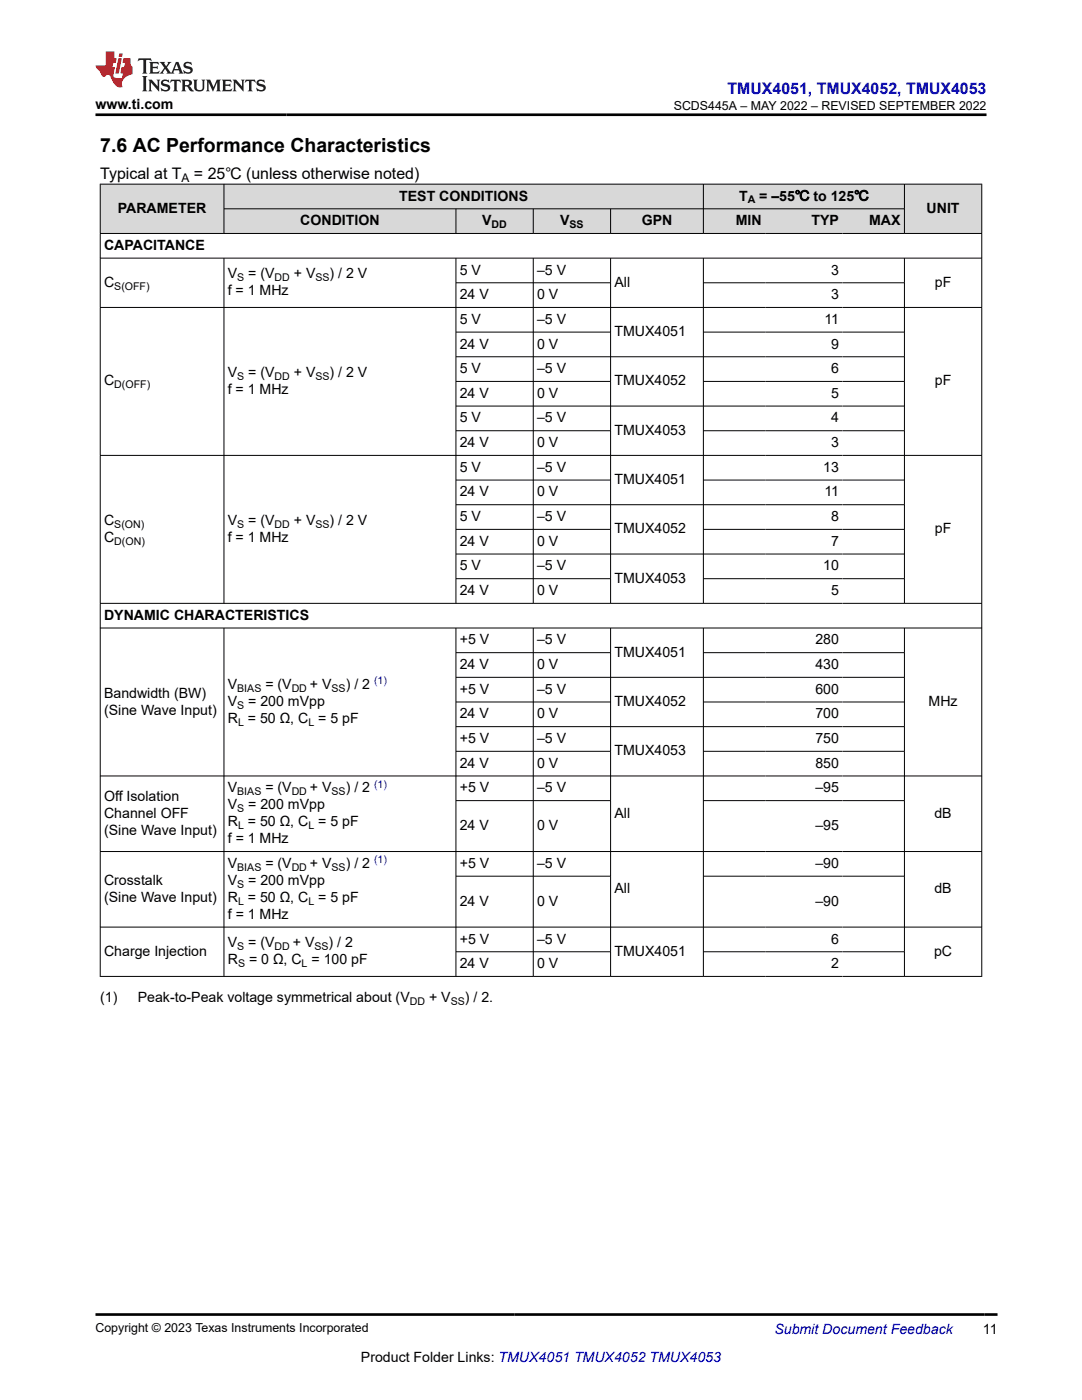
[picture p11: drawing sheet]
<svg xmlns="http://www.w3.org/2000/svg" width="216mm" height="279mm" viewBox="0 0 216 279" stroke-linecap="round" stroke-linejoin="round" font-family="sans-serif">
<g fill="#d8d8d8">
<path d="M20 36.8h175.9v4.9h-175.9z" fill-rule="evenodd"/>
<path d="M20.1 36.8h24.5v9.7h-24.5z" fill-rule="evenodd"/>
<path d="M44.7 36.8h95.6v4.8h-95.6z" fill-rule="evenodd"/>
<path d="M140.4 36.8h40v4.8h-40z" fill-rule="evenodd"/>
<path d="M180.5 36.8h15.3v9.7h-15.3z" fill-rule="evenodd"/>
<path d="M44.7 41.7h46.2v4.8h-46.2z" fill-rule="evenodd"/>
<path d="M91 41.7h15.3v4.8h-15.3z" fill-rule="evenodd"/>
<path d="M106.5 41.7h15.3v4.8h-15.3z" fill-rule="evenodd"/>
<path d="M121.9 41.7h18.4v4.8h-18.4z" fill-rule="evenodd"/>
<path d="M140.4 41.7h12.3v4.8h-12.3z" fill-rule="evenodd"/>
<path d="M152.7 41.7h15.4v4.8h-15.4z" fill-rule="evenodd"/>
<path d="M168.1 41.7h12.3v4.8h-12.3z" fill-rule="evenodd"/>
</g>
<g fill="none" stroke="#000" stroke-width=".2">
<path d="M19.9 36.8h176.1M20 36.7v158.2M44.7 36.7v10M140.4 36.7v10M180.5 36.7v10M195.9 36.7v158.2M19.9 46.6h176.1M19.9 51.5h176.1M44.7 51.5v69M44.7 41.7h135.8M91 41.7v5M91 51.5v69"/>
<path d="M91 56.4h30.9M106.4 41.7v5M106.4 51.5v69M121.8 41.7v5M121.8 51.5v69M140.4 51.5v69M140.4 56.4h40.1M180.5 51.5v69M19.9 61.4h176.1M91 66.3h30.9M91 71.2h89.5M91 76.1h30.9"/>
<path d="M140.4 66.3h40.1M140.4 76.1h40.1M19.9 90.9h176.1M91 81h89.5M91 86h30.9M91 95.8h30.9M140.4 86h40.1M140.4 95.8h40.1M91 100.7h89.5M91 105.6h30.9M91 110.6h89.5M91 115.5h30.9"/>
<path d="M140.4 105.6h40.1M140.4 115.5h40.1M19.9 120.4h176.1M19.9 125.3h176.1M44.7 125.3v69.6M91 125.3v69.6M91 130.3h30.9M91 135.2h89.5M106.4 125.3v69.6M121.8 125.3v69.6M140.4 125.3v69.6M140.4 130.3h40.1"/>
<path d="M180.5 125.3v69.6M19.9 154.9h176.1M91 140.1h30.9M91 145h89.5M91 149.9h30.9M91 159.8h30.9M140.4 140.1h40.1M140.4 149.9h40.1M140.4 159.8h40.1M19.9 169.9h176.1M91 174.9h30.9M140.4 174.9h40.1"/>
<path d="M19.9 185h176.1M19.9 194.9h176.1M91 189.9h30.9M140.4 189.9h40.1"/>
</g>
<path d="M27.7 11.6l-.2 .6 .5-.2h.6v.1v2.2l-.2 .4h1l-.2-.4v-2.2v-.1h.5l.5 .2-.1-.6zM29.8 12.4l.2 .3v1.6l-.2 .4h1.9l.1-.6a1.08 1.08 0 0 1-1.3 .2v-.7h.6l.4 .2v-.7l-.4 .2h-.6v-.5l.2-.2a1 1 0 0 1 1 .3l-.1-.5zM31.8 12.4l1 1.1-1 1.2h.9l-.2-.2 .4-.8 .5 .8-.2 .2h1.6l-.2-.2 .1-.5h1l.1 .5-.1 .2h.9l-.2-.4-.8-1.9h-.5l-1 2.1-.8-1.1 .9-1h-.8l.2 .2-.5 .6-.3-.6 .1-.2zM35.2 12.8l.4 1h-.8zM36.8 12.5a.65 .65 0 0 0-.2 .7 .65 .65 0 0 0 .6 .5l.7 .1 .1 .3a.79 .79 0 0 1-.7 .4 .79 .79 0 0 1-.7-.5l.1 .7 .2-.1a.93 .93 0 0 0 1.1 0 .93 .93 0 0 0 .4-.9 1.46 1.46 0 0 0-1.2-.6l-.1-.3a1.09 1.09 0 0 1 1.2 .2l-.2-.6-.1 .1-.6-.2zM28.4 15.2l.2 .4v2.2l-.2 .4h1l-.2-.4v-2.2l.2-.4zM29.6 15.9l.2 .4v1.5l-.2 .4h.8l-.3-.4v-1.3l1.7 1.8v-2l.2-.4h-.8l.2 .2 .1 1.1-1.2-1.3zM32.3 16a.65 .65 0 0 0-.2 .8 .65 .65 0 0 0 .7 .4l.6 .2 .1 .2a.79 .79 0 0 1-.7 .4 .79 .79 0 0 1-.7-.5l.1 .7 .2-.1a.93 .93 0 0 0 1.1 .1 .93 .93 0 0 0 .4-1 1.46 1.46 0 0 0-1.2-.5l-.1-.4a1.09 1.09 0 0 1 1.2 .2l-.2-.6-.1 .1-.6-.1zM34.1 15.9l-.1 .6a.63 .63 0 0 1 .7-.3l.1 1.6-.3 .4h1l-.2-.4v-1.6a.66 .66 0 0 1 .8 .3l-.1-.6zM36.2 15.9l.2 .4v1.5l-.2 .4h.9l-.2-.2v-.7h.5l.1 .2a.79 .79 0 0 0 1.2 .6l-1-.9a.61 .61 0 0 0 .6-.6 .61 .61 0 0 0-.5-.7zM36.9 16.2h.2a.47 .47 0 0 1 .5 .1 .47 .47 0 0 1 .1 .5l-.2 .1-.6 .1zM38.5 15.9l.2 .2a2.27 2.27 0 0 0 .4 2 1.04 1.04 0 0 0 1.7-.7v-1.3l.2-.2h-.8l.2 .4v1.1a.6 .6 0 0 1-.6 .6 .6 .6 0 0 1-.6-.6v-1.1l.3-.4zM41.1 15.9l.2 .4v1.5l-.2 .4h.7l-.2-.4v-1.4l.9 1.9 .8-1.9v1.4l-.2 .4h1l-.3-.4v-1.5l.3-.4h-.8l-.7 1.5-.7-1.5zM44.3 15.9l.2 .4v1.5l-.2 .4h1.9l.1-.6a1.09 1.09 0 0 1-1.3 .2v-.7h.6l.4 .2v-.6l-.4 .2h-.6v-.6l.2-.1a1.01 1.01 0 0 1 1 .3l-.1-.6zM46.4 15.9l.3 .4v1.5l-.3 .4h.8l-.2-.4v-1.3l1.6 1.8v-2l.2-.4h-.7l.2 .2v1.1l-1.2-1.3zM49 15.9l-.1 .6a.63 .63 0 0 1 .8-.3v1.6l-.3 .4h1l-.2-.4v-1.6a.66 .66 0 0 1 .8 .3l-.1-.6zM51.4 16a.65 .65 0 0 0-.2 .8 .65 .65 0 0 0 .6 .4l.6 .2 .2 .2a.79 .79 0 0 1-.8 .4 .79 .79 0 0 1-.6-.5l.1 .7 .2-.1a.93 .93 0 0 0 1 .1 .93 .93 0 0 0 .5-1 1.46 1.46 0 0 0-1.3-.5l-.1-.4a1.09 1.09 0 0 1 1.3 .2l-.2-.6-.2 .1-.5-.1z" fill="#231f20"/>
<path d="M21.1 10.3v2.7h-2.1l.1 .4 .9 1a.95 .95 0 0 0 .9 .9 .59 .59 0 0 1 .6-.4 .59 .59 0 0 1 .5 .3l.4 .8a1.59 1.59 0 0 0 2.1 1.4 1.61 1.61 0 0 1 1-2.3l1-.3-.1-1.5a1.59 1.59 0 0 1-.4-1.7h-1.4l-.2 .9h.5l-.1 .9h-.5l-.2 .9v.3l.4 .1-.2 .9h-.6a.73 .73 0 0 1-1.1-.7l.3-1.5h-.5l.2-.9h.5l.2-.9h-.5v-1.3zM23.6 11.6l-.6 3.1h.7l.6-3.1zM23.8 10.7l-.1 .6h.7l.1-.6z" fill="#ed1c24"/>
<path d="M19 22.9h177.8M19.1 262.3h179.9" fill="none" stroke="#000" stroke-width=".53"/>
<text font-size="3.9" x="20" y="30.3">7.6 AC Performance Characteristics</text>
<text font-size="3.2" fill="#00f" x="145.1" y="18.7">TMUX4051, TMUX4052, TMUX4053</text>
<g font-size="3.2">
<text x="20" y="35.7">Typical at T</text>
<text x="38.7" y="35.7">= 25℃ (unless otherwise noted)</text>
</g>
<g font-size="2.8">
<text x="19" y="21.8">www.ti.com</text>
<text x="79.7" y="40">TEST CONDITIONS</text>
<text x="147.5" y="40">T</text>
<text x="151.5" y="40">= –55℃ to 125℃</text>
<text x="23.5" y="42.5">PARAMETER</text>
<text x="59.9" y="44.9">CONDITION</text>
<text x="96.2" y="44.9">V</text>
<text x="111.8" y="44.9">V</text>
<text x="128" y="44.9">GPN</text>
<text x="146.8" y="44.9">MIN</text>
<text x="161.9" y="44.9">TYP</text>
<text x="173.4" y="44.9">MAX</text>
<text x="184.9" y="42.5">UNIT</text>
<text x="20.8" y="49.9">CAPACITANCE</text>
<text x="20.8" y="57.2">C</text>
<text x="45.5" y="55.6">V</text>
<text x="45.5" y="58.9">f = 1 MHz</text>
<text x="49.5" y="55.6">= (V</text>
<text x="58.6" y="55.6">+ V</text>
<text x="65.8" y="55.6">) / 2 V</text>
<text x="91.7" y="54.8">5 V</text>
<text x="91.7" y="59.7">24 V</text>
<text x="107.2" y="54.8">–5 V</text>
<text x="107.2" y="59.7">0 V</text>
<text x="122.6" y="57.2">All</text>
<text x="165.9" y="54.8">3</text>
<text x="165.9" y="59.7">3</text>
<text x="186.5" y="57.2">pF</text>
<text x="91.7" y="64.6">5 V</text>
<text x="107.2" y="64.6">–5 V</text>
<text x="164.5" y="64.6">11</text>
<text x="91.7" y="69.6">24 V</text>
<text x="107.2" y="69.6">0 V</text>
<text x="122.6" y="67.1">TMUX4051</text>
<text x="165.9" y="69.6">9</text>
<text x="20.8" y="76.9">C</text>
<text x="45.5" y="75.2">V</text>
<text x="49.5" y="75.2">= (V</text>
<text x="58.6" y="75.2">+ V</text>
<text x="65.8" y="75.2">) / 2 V</text>
<text x="91.7" y="74.5">5 V</text>
<text x="107.2" y="74.5">–5 V</text>
<text x="122.6" y="76.9">TMUX4052</text>
<text x="165.9" y="74.5">6</text>
<text x="186.5" y="76.9">pF</text>
<text x="45.5" y="78.6">f = 1 MHz</text>
<text x="91.7" y="79.4">24 V</text>
<text x="107.2" y="79.4">0 V</text>
<text x="165.9" y="79.4">5</text>
<text x="91.7" y="84.3">5 V</text>
<text x="91.7" y="89.2">24 V</text>
<text x="107.2" y="84.3">–5 V</text>
<text x="107.2" y="89.2">0 V</text>
<text x="122.6" y="86.8">TMUX4053</text>
<text x="165.9" y="84.3">4</text>
<text x="165.9" y="89.2">3</text>
<text x="91.7" y="94.2">5 V</text>
<text x="107.2" y="94.2">–5 V</text>
<text x="164.3" y="94.2">13</text>
<text x="91.7" y="99.1">24 V</text>
<text x="107.2" y="99.1">0 V</text>
<text x="122.6" y="96.6">TMUX4051</text>
<text x="164.5" y="99.1">11</text>
<text x="20.8" y="104.8">C</text>
<text x="45.5" y="104.8">V</text>
<text x="49.5" y="104.8">= (V</text>
<text x="58.6" y="104.8">+ V</text>
<text x="65.8" y="104.8">) / 2 V</text>
<text x="91.7" y="104">5 V</text>
<text x="107.2" y="104">–5 V</text>
<text x="122.6" y="106.5">TMUX4052</text>
<text x="165.9" y="104">8</text>
<text x="186.5" y="106.5">pF</text>
<text x="20.8" y="108.2">C</text>
<text x="45.5" y="108.2">f = 1 MHz</text>
<text x="91.7" y="108.9">24 V</text>
<text x="91.7" y="113.8">5 V</text>
<text x="107.2" y="108.9">0 V</text>
<text x="107.2" y="113.8">–5 V</text>
<text x="164.3" y="113.8">10</text>
<text x="165.9" y="108.9">7</text>
<text x="91.7" y="118.8">24 V</text>
<text x="107.2" y="118.8">0 V</text>
<text x="122.6" y="116.3">TMUX4053</text>
<text x="165.9" y="118.8">5</text>
<text x="20.8" y="123.7">DYNAMIC CHARACTERISTICS</text>
<text x="91.7" y="128.6">+5 V</text>
<text x="107.2" y="128.6">–5 V</text>
<text x="122.6" y="131.1">TMUX4051</text>
<text x="162.7" y="128.6">280</text>
<text x="45.5" y="137.5">V</text>
<text x="52.9" y="137.5">= (V</text>
<text x="61.8" y="137.5">+ V</text>
<text x="69" y="137.5">) / 2</text>
<text x="91.7" y="133.5">24 V</text>
<text x="107.2" y="133.5">0 V</text>
<text x="162.7" y="133.5">430</text>
<text x="20.8" y="139.2">Bandwidth (BW)</text>
<text x="20.8" y="142.6">(Sine Wave Input)</text>
<text x="45.5" y="140.9">V</text>
<text x="49.5" y="140.9">= 200 mVpp</text>
<text x="91.7" y="138.4">+5 V</text>
<text x="91.7" y="143.4">24 V</text>
<text x="107.2" y="138.4">–5 V</text>
<text x="107.2" y="143.4">0 V</text>
<text x="122.6" y="140.9">TMUX4052</text>
<text x="162.7" y="138.4">600</text>
<text x="162.7" y="143.4">700</text>
<text x="185.3" y="140.9">MHz</text>
<text x="45.5" y="144.3">R = 50 Ω, C = 5 pF</text>
<text x="91.7" y="148.3">+5 V</text>
<text x="107.2" y="148.3">–5 V</text>
<text x="162.7" y="148.3">750</text>
<text x="91.7" y="153.2">24 V</text>
<text x="107.2" y="153.2">0 V</text>
<text x="122.6" y="150.8">TMUX4053</text>
<text x="162.7" y="153.2">850</text>
<text x="20.8" y="159.8">Off Isolation</text>
<text x="45.5" y="158.1">V</text>
<text x="45.5" y="161.5">V</text>
<text x="49.5" y="161.5">= 200 mVpp</text>
<text x="52.9" y="158.1">= (V</text>
<text x="61.8" y="158.1">+ V</text>
<text x="69" y="158.1">) / 2</text>
<text x="91.7" y="158.1">+5 V</text>
<text x="107.2" y="158.1">–5 V</text>
<text x="162.7" y="158.1">–95</text>
<text x="20.8" y="163.2">Channel OFF</text>
<text x="20.8" y="166.6">(Sine Wave Input)</text>
<text x="45.5" y="164.9">R = 50 Ω, C = 5 pF</text>
<text x="91.7" y="165.7">24 V</text>
<text x="107.2" y="165.7">0 V</text>
<text x="122.6" y="163.2">All</text>
<text x="162.7" y="165.7">–95</text>
<text x="186.5" y="163.2">dB</text>
<text x="45.5" y="173.2">V</text>
<text x="45.5" y="168.3">f = 1 MHz</text>
<text x="52.9" y="173.2">= (V</text>
<text x="61.8" y="173.2">+ V</text>
<text x="69" y="173.2">) / 2</text>
<text x="91.7" y="173.2">+5 V</text>
<text x="107.2" y="173.2">–5 V</text>
<text x="162.7" y="173.2">–90</text>
<text x="20.8" y="176.6">Crosstalk</text>
<text x="20.8" y="180">(Sine Wave Input)</text>
<text x="45.5" y="176.6">V</text>
<text x="45.5" y="180">R = 50 Ω, C = 5 pF</text>
<text x="49.5" y="176.6">= 200 mVpp</text>
<text x="122.6" y="178.3">All</text>
<text x="186.5" y="178.3">dB</text>
<text x="45.5" y="183.4">f = 1 MHz</text>
<text x="91.7" y="180.8">24 V</text>
<text x="107.2" y="180.8">0 V</text>
<text x="162.7" y="180.8">–90</text>
<text x="20.8" y="190.8">Charge Injection</text>
<text x="45.5" y="189.1">V</text>
<text x="49.5" y="189.1">= (V</text>
<text x="58.4" y="189.1">+ V</text>
<text x="65.6" y="189.1">) / 2</text>
<text x="91.7" y="188.3">+5 V</text>
<text x="107.2" y="188.3">–5 V</text>
<text x="122.6" y="190.8">TMUX4051</text>
<text x="165.9" y="188.3">6</text>
<text x="186.4" y="190.8">pC</text>
<text x="45.5" y="192.5">R</text>
<text x="49.7" y="192.5">= 0 Ω, C = 100 pF</text>
<text x="91.7" y="193.2">24 V</text>
<text x="107.2" y="193.2">0 V</text>
<text x="165.9" y="193.2">2</text>
<text x="20" y="200">(1)</text>
<text x="27.5" y="200">Peak-to-Peak voltage symmetrical about (V</text>
<text x="85.6" y="200">+ V</text>
<text x="92.8" y="200">) / 2.</text>
<text x="196.1" y="266.1">11</text>
<text x="72" y="271.7">Product Folder Links: TMUX4051 TMUX4052 TMUX4053</text>
</g>
<text font-size="2.8" fill="#00f" x="154.5" y="266.2">Submit Document Feedback</text>
<g font-size="2.5">
<text x="134.4" y="21.9">SCDS445A – MAY 2022 – REVISED SEPTEMBER 2022</text>
<text x="19" y="265.9">Copyright © 2023 Texas Instruments Incorporated</text>
</g>
<text font-size="2.4" x="36.2" y="36.3">A</text>
<g font-size="2.1">
<text x="149.2" y="40.6">A</text>
<text x="98.1" y="45.5">DD</text>
<text x="113.7" y="45.5">SS</text>
<text x="22.8" y="57.8">S(OFF)</text>
<text x="47.3" y="56.1">S</text>
<text x="54.8" y="56.1">DD</text>
<text x="62.9" y="56.1">SS</text>
<text x="22.8" y="77.5">D(OFF)</text>
<text x="47.3" y="75.8">S</text>
<text x="54.8" y="75.8">DD</text>
<text x="62.9" y="75.8">SS</text>
<text x="22.8" y="105.3">S(ON)</text>
<text x="47.3" y="105.3">S</text>
<text x="54.8" y="105.3">DD</text>
<text x="62.9" y="105.3">SS</text>
<text x="22.8" y="108.7">D(ON)</text>
<text x="47.3" y="138.1">BIAS</text>
<text x="47.3" y="141.5">S</text>
<text x="58.2" y="138.1">DD</text>
<text x="66.2" y="138.1">SS</text>
<text x="47.5" y="144.9">L</text>
<text x="61.5" y="144.9">L</text>
<text x="47.3" y="158.7">BIAS</text>
<text x="58.2" y="158.7">DD</text>
<text x="66.2" y="158.7">SS</text>
<text x="47.3" y="162.1">S</text>
<text x="47.5" y="165.5">L</text>
<text x="61.5" y="165.5">L</text>
<text x="47.3" y="173.8">BIAS</text>
<text x="58.2" y="173.8">DD</text>
<text x="66.2" y="173.8">SS</text>
<text x="47.3" y="177.2">S</text>
<text x="47.5" y="180.6">L</text>
<text x="61.5" y="180.6">L</text>
<text x="47.3" y="189.6">S</text>
<text x="54.8" y="189.6">DD</text>
<text x="62.7" y="189.6">SS</text>
<text x="47.5" y="193">S</text>
<text x="60.2" y="193">L</text>
<text x="81.8" y="200.6">DD</text>
<text x="89.9" y="200.6">SS</text>
</g>
<g font-size="2.1" fill="#00f">
<text x="74.6" y="136.6">(1)</text>
<text x="74.6" y="157.2">(1)</text>
<text x="74.6" y="172.3">(1)</text>
</g>
</svg>
